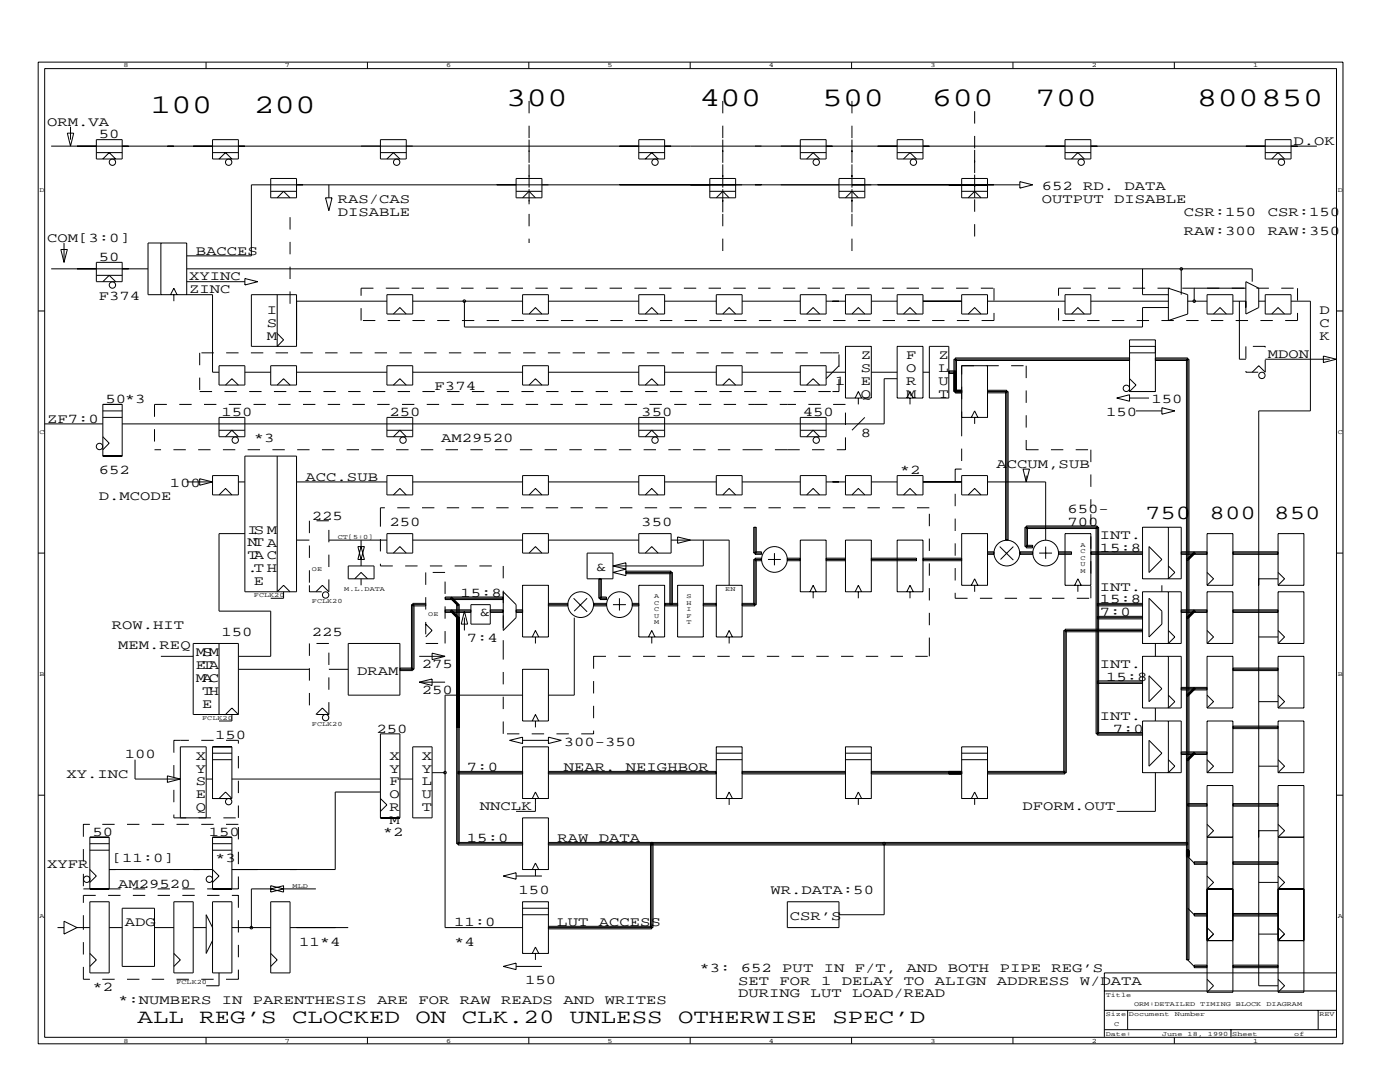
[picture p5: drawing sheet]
<svg xmlns="http://www.w3.org/2000/svg" width="279mm" height="216mm" viewBox="0 0 279 216" stroke-linecap="round" stroke-linejoin="round" font-family="sans-serif">
<g fill="none" stroke="#000" stroke-width=".2">
<path d="M7.6 12.4h260.4v195.9h-260.4zM8.9 13.7h257.8v193.3h-257.8zM41.1 12.4v1.3M73.3 12.4v1.3M105.5 12.4v1.3M137.7 12.4v1.3M170 12.4v1.3M202.2 12.4v1.3M234.4 12.4v1.3M10.2 29.2h252.6M13.4 26.6h1.3l-.6 2.6zM14.1 25.3v2.6"/>
<path d="M19.2 27.9h5.2v3.8h-5.2zM19.2 30.5h5.2M20.5 31.7l1.3-1.2 1.3 1.2M42.4 27.9h5.2v3.8h-5.2zM42.4 30.5h5.2M43.7 31.7l1.3-1.2 1.3 1.2M54 35.6h5.2v3.9h-5.2zM54 38.2h5.2M55.3 39.5l1.3-1.3 1.3 1.3M65 39.5h1.3l-.7 2.5zM65.6 36.9v2.6M75.9 27.9h5.2v3.8h-5.2z"/>
<path d="M75.9 30.5h5.2M77.2 31.7l1.3-1.2 1.3 1.2M103 35.6h5.2v3.9h-5.2zM103 38.2h5.2M104.3 39.5l1.3-1.3 1.3 1.3M127.5 27.9h5.1v3.8h-5.1zM127.5 30.5h5.1M128.8 31.7l1.3-1.2 1.2 1.2M141.7 35.6h5.1v3.9h-5.1zM141.7 38.2h5.1M143 39.5l1.2-1.3 1.3 1.3M159.7 27.9h5.2v3.8h-5.2z"/>
<path d="M159.7 30.5h5.2M161 31.7l1.3-1.2 1.3 1.2M167.4 35.6h5.2v3.9h-5.2zM167.4 38.2h5.2M168.7 39.5l1.3-1.3 1.3 1.3M179 27.9h5.2v3.8h-5.2zM179 30.5h5.2M180.3 31.7l1.3-1.2 1.3 1.2M191.9 35.6h5.2v3.9h-5.2zM191.9 38.2h5.2M193.2 39.5l1.3-1.3 1.3 1.3M203.5 36.2l2.6 .7-2.6 .6z"/>
<path d="M203.5 36.9h-153.3v14.2h-12.9M212.5 27.9h5.2v3.8h-5.2zM212.5 30.5h5.2M213.8 31.7l1.3-1.2 1.3 1.2M252.5 27.9h5.2v3.8h-5.2zM252.5 30.5h5.2M253.8 31.7l1.3-1.2 1.3 1.2M10.2 53.6h19.3M12.1 49.8h1.3l-.6 2.5zM12.8 48.5v3.8M19.2 52.3h5.2v3.9h-5.2zM19.2 54.9h5.2"/>
<path d="M20.5 56.2l1.3-1.3 1.3 1.3M32.1 48.5v10.3M34 58.8l.7-1.3 .6 1.3M34.7 58.8v1.3M37.3 58.8v-10.3h-7.8v10.3h12.9v15.5h1.3M37.3 56.2h11.6M37.3 53.6h212.6v2.6M48.9 55.6l2.5 .6-2.5 .7zM50.2 58.8h9v10.3h-9zM55.3 58.8v10.3l1.3-1.3-1.3-1.3M77.2 58.8h5.2v3.9h-5.2zM104.3 58.8h5.1v3.9h-5.1z"/>
<path d="M127.5 58.8h5.1v3.9h-5.1zM143 58.8h5.1v3.9h-5.1zM159.7 58.8h5.2v3.9h-5.2zM168.7 58.8h5.2v3.9h-5.2zM179 58.8h5.2v3.9h-5.2zM191.9 58.8h5.2v3.9h-5.2zM212.5 58.8h5.2v3.9h-5.2zM228 53.6v5.2h5.2M233.2 57.5l3.8 1.3v3.9l-3.8 1.3zM235.7 53.6v5.2M240.9 58.8h5.1v3.9h-5.1zM248.6 57.5h-10.3v2.6"/>
<path d="M248.6 56.2l2.6 1.3v3.9l-2.6 1.3zM252.5 58.8h5.2v3.9h-5.2zM7.6 62.1h1.3M43.7 73h5.2v3.8h-5.2zM45 76.8l1.3-1.2 1.3 1.2M48.9 74.3h5.1M54 73h5.2v3.8h-5.2zM55.3 76.8l1.3-1.2 1.3 1.2M59.2 74.3h18M59.2 60.1h18M77.2 73h5.2v3.8h-5.2zM78.5 62.7l1.3-1.3 1.3 1.3"/>
<path d="M78.5 76.8l1.3-1.2 1.3 1.2M82.4 74.3h21.9M82.4 60.1h21.9M92.7 60.1v5.2h135.3v-3.9h5.2M104.3 73h5.1v3.8h-5.1zM105.6 62.7l1.3-1.3 1.3 1.3M105.6 76.8l1.3-1.2 1.3 1.2M109.4 74.3h18.1M109.4 60.1h18.1M127.5 73h5.1v3.8h-5.1zM128.8 62.7l1.3-1.3 1.2 1.3M128.8 76.8l1.3-1.2 1.2 1.2"/>
<path d="M132.6 74.3h10.4M132.6 60.1h10.4M143 73h5.1v3.8h-5.1zM144.2 62.7l1.3-1.3 1.3 1.3M144.2 76.8l1.3-1.2 1.3 1.2M148.1 74.3h11.6M148.1 60.1h11.6M159.7 73h5.2v3.8h-5.2zM161 62.7l1.3-1.3 1.3 1.3M161 76.8l1.3-1.2 1.3 1.2M164.9 74.3h3.8M164.9 60.1h3.8"/>
<path d="M167.4 73l-2.5 2.6M168.7 69.1h5.2v10.3h-5.2zM170 62.7l1.3-1.3 1.3 1.3M170.7 79.4l.6-1.3 .7 1.3M171.3 79.4v1.3M173.9 74.3h5.1M173.9 60.1h5.1M179 69.1h5.2v10.3h-5.2zM179 75.6h-2.5v9h-152.1M180.3 62.7l1.3-1.3 1.3 1.3M181 79.4l.6-1.3 .7 1.3M181.6 79.4v1.3"/>
<path d="M184.2 74.3h1.3M184.2 60.1h7.7M185.5 69.1h3.9v10.3h-3.9zM189.4 74.3h1.5M189.4 74h1.2M189.4 74.5h1.2M190.6 71.9h34.8M190.6 77.9h1.3M190.9 71.7v6.4M191.9 73h5.2v10.3h-5.2zM193.2 62.7l1.3-1.3 1.3 1.3M197.1 78.1h4.1v29.7h-.5v-29.7"/>
<path d="M197.1 77.9h3.8v29.9M197.1 78.4h3.8M197.1 60.1h15.4M213.8 62.7l1.3-1.3 1.3 1.3M217.7 60.1h15.5M222.9 79.4l2.5-.6v1.3zM225.4 79.4h3.9M225.4 69.1h5.2M225.4 71.7h-35v6.4h1.5M225.4 67.8h5.2v10.3h-5.2zM225.4 71.4h-34.8v7h1.3M225.4 75.6l1.3 1.2-1.3 1.3"/>
<path d="M225.4 70.4h5.2M230.6 71.4h6.4v120.1l1.3 1.3h2.6M230.6 71.7h6.7v119.8h-.5v-119.8M230.6 71.9h6.4M237 60.1h3.9M242.2 62.7l1.3-1.3 1.3 1.3M246 60.1h2.6M247.3 60.1v11.6h1.3M249.9 74.3l1.3-1.3 1.3 1.3M251.2 60.1h1.3M252.5 71.7h12.9M253.8 62.7l1.3-1.3 1.3 1.3"/>
<path d="M257.7 60.1h3.8v21.9h-10.3v114.7h3.9M264.1 71l2.6 .7-2.6 .6zM266.7 62.1h1.3M8.9 84.6h11.6M20.5 83.3h3.9M20.5 87.1l1.3 1.3-1.3 1.3M20.5 82h3.9M20.5 80.7h3.9v10.3h-3.9zM37.3 96.2h5.1M39.9 95.5l2.5 .7-2.5 .6zM42.4 94.9h5.2v3.9h-5.2zM43.7 83.3h5.2v3.8h-5.2z"/>
<path d="M43.7 98.8l1.3-1.3 1.3 1.3M43.7 85.9h5.2M45 87.1l1.3-1.2 1.3 1.2M47.6 96.2h1.3M48.9 91h10.3v27.1h-10.3zM55.3 91v27.1l1.3-1.3 1.3 1.3M59.2 96.2h18M77.2 83.3h5.2v3.8h-5.2zM77.2 94.9h5.2v3.9h-5.2zM77.2 85.9h5.2M78.5 98.8l1.3-1.3 1.3 1.3M78.5 87.1l1.3-1.2 1.3 1.2"/>
<path d="M82.4 96.2h21.9M104.3 94.9h5.1v3.9h-5.1zM105.6 98.8l1.3-1.3 1.3 1.3M109.4 96.2h18.1M127.5 83.3h5.1v3.8h-5.1zM127.5 94.9h5.1v3.9h-5.1zM127.5 85.9h5.1M128.8 98.8l1.3-1.3 1.2 1.3M128.8 87.1l1.3-1.2 1.2 1.2M132.6 96.2h10.4M143 94.9h5.1v3.9h-5.1zM144.2 98.8l1.3-1.3 1.3 1.3"/>
<path d="M148.1 96.2h11.6M159.7 83.3h5.2v3.8h-5.2zM159.7 94.9h5.2v3.9h-5.2zM159.7 85.9h5.2M161 98.8l1.3-1.3 1.3 1.3M161 87.1l1.3-1.2 1.3 1.2M164.9 96.2h3.8M168.7 94.9h5.2v3.9h-5.2zM170 98.8l1.3-1.3 1.3 1.3M172.6 83.3l-2.6 2.6M173.9 96.2h5.1M179 94.9h5.2v3.9h-5.2z"/>
<path d="M180.3 98.8l1.3-1.3 1.3 1.3M184.2 96.2h7.7M191.9 94.9h5.2v3.9h-5.2zM193.2 98.8l1.3-1.3 1.3 1.3M193.9 83.3l.6-1.3 .6 1.3M194.5 83.3v1.3M197.1 96.2h11.6v11.6M204.2 93.6h1.3l-.7 2.6zM204.8 94.9v1.3M226.7 82h5.2M231.9 81.4l2.6 .6-2.6 .7zM7.6 110.4h1.3"/>
<path d="M48.9 106.5h-5.2v15.4h10.3v9.1h-6.4M56.6 118.1v1.3h-2.6M59.2 107.8h2.5M63 118.1l1.3-1.3 1.3 1.3M65.6 107.8h11.6M69.5 112.9h5.2v2.6h-5.2zM70.8 115.5l1.3-1.3 1.3 1.3M71.4 109.1h1.3l-.6 2.5zM72.1 109.1l.6 2.5h-1.3zM72.1 107.8v1.3M72.1 111.6v1.3M72.1 115.5v1.3"/>
<path d="M77.2 106.5h5.2v3.9h-5.2zM78.5 110.4l1.3-1.3 1.3 1.3M82.4 107.8h21.9M88.8 119.4h11.6M90.1 119.4l1.3 1.2v48h12.9M100.4 118.1l2.6 2.5v2.6l-2.6 2.6zM100.4 119.1h-11.6v.5h11.6M104.3 106.5h5.1v3.9h-5.1zM104.3 116.8h5.1v10.3h-5.1zM105.6 110.4l1.3-1.3 1.3 1.3M109.4 107.8h18.1M114.5 119.4l2.7 2.7"/>
<path d="M117.2 110.4h5.1v5.1h-5.1zM117.2 119.4l-2.6 2.5M119.5 115.5v3.9h1.5M119.8 115.5v4.1h1.2v-.5h-1.2M120 115.5v3.9M122.3 112.9l2.6-.6v2.6l-2.6-.7 2.6-.6zM123.6 119.4v2.4M124.9 114.2h9.3v6.4M124.9 114h9v6.6M124.9 114.5h9M127.5 106.5h6.4v3.9h-6.4zM127.5 116.8h5.1v10.3h-5.1z"/>
<path d="M128.8 110.4l1.3-1.3 1.2 1.3M133.7 114.2v6.4M133.9 107.8h11.6v9M135.2 107.1l2.6 .7-2.6 .6zM135.2 116.8h5.2v10.3h-5.2zM140.4 107.8v5.1h-18.1M143 116.8h5.1v10.3h-5.1zM150.7 105.2v5.4h1.3v-.5h-1.3M150.7 111.9h1.3v-.5h-1.3v9.5h-2.6M150.9 110.4v-5.2h-.5v5.2h1.6M150.9 111.6v9h-2.8M152 111.6h-1.6v9"/>
<path d="M153.3 111.6h2.5M154.6 110.4v2.4M157.1 111.6h2.6M159.7 107.8h5.2v10.3h-5.2zM159.7 111.4h-2.6v.5h2.6M161.6 118.1l.7-1.3 .6 1.3M162.3 118.1v1.3M164.9 111.6h3.8M164.9 111.4h3.8M164.9 111.9h3.8M168.7 107.8h5.2v10.3h-5.2zM170.7 118.1l.6-1.3 .7 1.3"/>
<path d="M171.3 118.1v1.3M173.9 111.6h9M173.9 111.4h9v.5h-9M179 107.8h5.2v10.3h-5.2zM181 118.1l.6-1.3 .7 1.3M181.6 118.1v1.3M184.2 111.6h7.7M184.2 111.4h7.7M184.2 111.9h7.7M191.9 106.5h5.2v10.3h-5.2zM193.9 116.8l.6-1.3 .6 1.3M194.5 116.8v1.3"/>
<path d="M197.1 110.4h1.3M197.1 110.1h1.3v.5h-1.3M199.5 109.1l2.7 2.7M202.2 109.1l-2.5 2.5M203.5 110.4h2.6M203.5 110.1h2.6v.5h-2.6zM204.8 108.8h1.3v.5h-1.3v-4.3h14.2v41.7h9M204.8 105.5h14.2M205.1 105.2v3.9M206.1 109.1h-1.6v-3.9h14.8v41.2M207.4 110.4h2.6M208.7 109.1v2.4"/>
<path d="M211.3 110.4h2.5M211.3 110.1h2.5v.5h-2.5zM212.5 106.5h5.2v10.3h-5.2zM214.5 116.8l.6-1.3 .7 1.3M215.1 116.8v1.3M217.7 110.4h10.3M217.7 110.1h10.3M217.7 110.6h10.3M218.7 105.2v41.2h9.3M228 118.1h7.7v10.3h-7.7zM228 105.2h7.7v10.3h-7.7zM229.3 119.4l2.6 2.5v2.6l-2.6 2.6z"/>
<path d="M229.3 109.1l2.6 2.5-2.6 2.6zM231.9 116.8v1.3M233.2 105.2v10.3l1.3-1.3-1.3-1.3M233.2 118.1v10.3l1.3-1.3-1.3-1.3M235.7 110.4h5.2M235.7 110.1h5.2M235.7 110.6h5.2M238.6 110.4l-1.6 1.5-.2-.3 1.5-1.5v.3l-1.3 1.2M240.9 106.5h5.1v10.3h-5.1zM240.9 118.1h5.1v10.3h-5.1zM240.9 114.2l1.3 1.3-1.3 1.3M246 110.4h9.1"/>
<path d="M246 110.1h9.1M246 110.6h9.1M251.2 115.5h3.9M255.1 106.5h5.1v10.3h-5.1zM255.1 118.1h5.1v10.3h-5.1zM255.1 114.2l1.3 1.3-1.3 1.3M266.7 110.4h1.3M32.1 131h6.5M38.6 128.4h9v14.2h-9zM43.7 128.4v14.2M47.6 133.6h14.1M65.6 133.6h3.9"/>
<path d="M69.5 128.4h10.3v10.3h-10.3zM79.8 133.3h2.6M82.4 120.9h2.6v-.5h-2.6v13.4h-2.6M82.6 120.6v13h-2.8M83.7 131h5.1M83.7 136.1l2.5-.6v1.3zM83.7 136.1h5.1M85 120.6h-2.9v13M86.2 130.3l2.6 .7-2.6 .6zM88.8 121.9h5.2M90.1 121.9l1.3 1.3M91.1 123.2h.5l-1.5-1.5-.2 .2 1.5 1.6"/>
<path d="M91.6 120.6h-.5v47.8h13.2M91.6 120.6l-1.5-1.5-.2 .3 1.5 1.5M91.6 120.6v47.8M92.7 121.9l.6 2.6h-1.3zM92.7 123.2v2.6M94 120.6h3.8v3.9h-3.8zM94 121.7h-5.2v.5h5.2M97.8 121.9h2.6M97.8 121.7h2.6M97.8 122.2h2.6M103 121.9h1.3M103 121.7h1.3"/>
<path d="M103 122.2h1.3M104.3 133.6h5.1v10.3h-5.1zM104.3 138.7h-15.5v46.4h15.5M106.2 127.1l.7-1.3 .6 1.3M106.9 127.1v1.3M109.4 120.6h3.9M109.4 120.4h3.9v.5h-3.9M114.6 123.2v15.5h-5.2M118.5 120.6h2.5M118.5 120.4h2.5v.5h-2.5zM122.3 120.6h2.6M126.2 120.6h1.3"/>
<path d="M127.5 120.4h-1.3v.5h1.3M129.4 127.1l.7-1.3 .6 1.3M130.1 127.1v1.3M132.6 120.6h2.6M132.6 120.4h2.6M132.6 120.9h2.6M140.4 120.6h2.6M140.4 120.4h2.6M140.4 120.9h2.6M144.9 127.1l.6-1.3 .7 1.3M145.5 127.1v1.3M148.1 120.4h2.6"/>
<path d="M212.5 126.1h15.5M212.8 125.8v28.4h-15.7M219 120.6h9M219 123.2h9M219 120.4h9M219 120.9h9M219 123h9M219 123.5h9M219 136.1h9M219 135.9h9M219 136.4h9M228 125.6h-15.5v28.8h-15.4"/>
<path d="M228 131h7.7v10.3h-7.7zM228 125.8h-15.7v28.4M229.3 134.8l2.6 2.6-2.6 2.6zM230.6 128.4v2.6M233.2 131v10.3l1.3-1.3-1.3-1.3M235.7 121.9h5.2M235.7 137.4h5.2M235.7 121.7h5.2M235.7 122.2h5.2M235.7 137.2h5.2M235.7 137.7h5.2M238.6 121.9l-1.6 1.6-.2-.3 1.5-1.5v.2l-1.3 1.3"/>
<path d="M238.6 137.4l-1.6 1.6-.2-.3 1.5-1.5v.2l-1.3 1.3M240.9 131h5.1v10.3h-5.1zM240.9 125.8l1.3 1.3-1.3 1.3M240.9 138.7l1.3 1.3-1.3 1.3M246 133.6h9.1M246 121.9h9.1M246 121.7h9.1M246 122.2h9.1M246 133.3h9.1M246 133.8h9.1M251.2 127.1h3.9M255.1 131h5.1v10.3h-5.1z"/>
<path d="M255.1 125.8l1.3 1.3-1.3 1.3M255.1 138.7l1.3 1.3-1.3 1.3M7.6 158.7h1.3M26.9 151.6v3.8h9.1M33.4 154.8l2.6 .6-2.6 .7zM36 149h5.1v14.2h-5.1zM41.1 155.4h1.3M42.4 149h3.9v10.3h-3.9zM42.4 150.3h3.9M42.4 151.6h3.9M43.7 159.3l1.3-1.3 1.3 1.3M45 142.6l1.3-1.3 1.3 1.3"/>
<path d="M46.3 142.6v1.3h-2.6M46.3 155.4h29.6M63 142.6l1.3-1.3 1.3 1.3M75.9 158h-9v15.5h-20.6M75.9 146.4h3.9v16.8h-3.9zM75.9 159.3l1.3 1.3-1.3 1.3M79.8 155.4h2.6M82.4 149h3.8v14.2h-3.8zM86.2 154.2h2.6M91.1 143.9h.5M91.1 145.1h.5M91.4 154.2h12.9"/>
<path d="M91.4 153.9h12.9M91.4 154.4h12.9M101.7 147.7l2.6-.6v1.3zM104.3 149h5.1v10.3h-5.1zM104.3 147.7h5.1M106.2 143.9l.7-1.3 .6 1.3M106.2 159.3l.7-1.3 .6 1.3M106.9 143.9v1.2M106.9 159.3v2.6h-3.9M109.4 154.2h33.6M109.4 147.1l2.6 .6-2.6 .7zM109.4 153.9h33.6"/>
<path d="M109.4 154.4h33.6M143 149h5.1v10.3h-5.1zM143 150.3h5.1M143 151.6h5.1M144.9 159.3l.6-1.3 .7 1.3M145.5 159.3v1.3M148.1 154.2h20.6M148.1 153.9h20.6M148.1 154.4h20.6M168.7 149h5.2v10.3h-5.2zM168.7 150.3h5.2M168.7 151.6h5.2"/>
<path d="M170.7 159.3l.6-1.3 .7 1.3M171.3 159.3v1.3M173.9 154.2h18M173.9 153.9h18M173.9 154.4h18M189.4 153.9v.5M191.9 149h5.2v10.3h-5.2zM191.9 150.3h5.2M191.9 151.6h5.2M193.9 159.3l.6-1.3 .6 1.3M194.5 159.3v1.3M197.1 153.9h15.4"/>
<path d="M219 146.2h9M228 143.9h7.7v10.3h-7.7zM229.3 147.7l2.6 2.6-2.6 2.6zM230.6 141.3v2.6M230.6 154.2v7.7h-7.7M233.2 143.9v10.3l1.3-1.3-1.3-1.3M235.7 150.3h5.2M235.7 150h5.2M235.7 150.5h5.2M238.6 150.3l-1.6 1.5-.2-.2 1.5-1.6v.3l-1.3 1.3M240.9 143.9h5.1v10.3h-5.1zM240.9 156.7h5.1v41.3h-5.1z"/>
<path d="M240.9 151.6l1.3 1.3-1.3 1.3M246 145.1h9.1M246 144.9h9.1M246 145.4h9.1M251.2 140h3.9M251.2 152.9h3.9M255.1 143.9h5.1v10.3h-5.1zM255.1 156.7h5.1v41.3h-5.1zM255.1 151.6l1.3 1.3-1.3 1.3M266.7 158.7h1.3M17.9 179.9h3.9v14.2h-3.9zM17.9 167.1h3.9v10.3h-3.9z"/>
<path d="M17.9 168.4h3.9M17.9 169.6h3.9M17.9 173.5l1.3 1.3-1.3 1.3M21.8 173.5h20.6l1.3 1.3-1.3 1.3M34.7 179.9h3.9v14.2h-3.9zM42.4 179.9h3.9v14.2h-3.9zM42.4 167.1h3.9v10.3h-3.9zM42.4 168.4h3.9M42.4 169.6h3.9M54 179.9h3.9v14.2h-3.9zM54 176.7l2.6 .7-2.6 .6zM54 177.4l2.6-.7v1.3z"/>
<path d="M54 177.4h-3.8v7.7M56.6 177.4h6.4M91.4 168.1h12.9M100.4 174.8l2.6-.7v1.3zM103 174.8h5.2M104.3 163.2h5.1v10.3h-5.1zM104.3 179.9h5.1v10.3h-5.1zM106.2 173.5l.7-1.3 .6 1.3M106.9 173.5v1.3M109.4 168.4h127.6M109.4 168.1h127.6M109.4 168.6h127.6"/>
<path d="M129.8 168.4v16.7M130.1 168.4v16.9h-20.7M130.3 168.4v16.7h-20.9M157.1 179.9h10.3v5.2h-10.3zM176.5 168.4v14.1h-9.1M236.8 169.6h.5M236.8 170.9h.5M237 170.9l1.3 1.3h2.6M237 160.6h3.9M237 160.4h3.9M237 160.9h3.9M240.9 164.5l1.3 1.3-1.3 1.3h5.1"/>
<path d="M240.9 174.8l1.3 1.3-1.3 1.3h5.1M240.9 172h-2.6v.5h2.6M246 172.2h9.1M246 172h9.1M246 172.5h9.1M246 160.6h9.1M246 160.4h9.1M246 160.9h9.1M251.2 165.8h3.9M251.2 176.1h3.9M255.1 164.5l1.3 1.3-1.3 1.3h5.1M255.1 174.8l1.3 1.3-1.3 1.3h5.1"/>
<path d="M11.5 185.1h1.3M12.8 183.8l2.6 1.3-2.6 1.3zM15.4 185.1h2.5M17.9 190.2l1.3 1.3-1.3 1.3M21.8 185.1h2.6M24.4 181.2h6.4v11.6h-6.4zM30.8 185.1h3.9M34.7 190.2l1.3 1.3-1.3 1.3M38.6 185.1h2.5M42.4 185.1l-1.3-2.6v7.7l1.3-2.5M43.7 194.1v2.6h-2.6M46.3 185.1h7.7"/>
<path d="M54 190.2l1.3 1.3-1.3 1.3M57.9 185.1h11.6M100.4 192.8l2.6-.6v1.3zM103 192.8h5.2M104.3 182.5h5.1M104.3 181.2h5.1M106.2 190.2l.7-1.2 .6 1.2M106.9 190.2v1.3M109.4 184.8h20.7M220.4 197.7h46.3M237 181.2l1.3 1.3h2.6M240.9 185.1l1.3 1.3-1.3 1.3h5.1"/>
<path d="M240.9 195.4l1.3 1.3-1.3 1.3M240.9 182.3h-2.6v.5h2.6M240.9 192.6h-2.6v.5h2.6M246 182.5h9.1M246 182.3h9.1M246 182.8h9.1M246 192.8h9.1M246 192.6h9.1M246 193.1h9.1M251.2 186.4h3.9M255.1 185.1l1.3 1.3-1.3 1.3h5.1M255.1 195.4l1.3 1.3-1.3 1.3"/>
<path d="M266.7 194.1h-46.3v12.8M41.1 207v1.3M73.3 207v1.3M105.5 207v1.3M137.7 207v1.3M170 207v1.3M202.2 207v1.3M220.4 205.5h46.3M220.4 201.6h46.3M225 201.6v3.9M234.4 207v1.3M245.7 205.5v1.4"/>
<path d="M263.1 201.6v3.9"/>
<circle cx="22.4" cy="32.4" r=".64"/>
<circle cx="45.6" cy="32.4" r=".64"/>
<circle cx="79.2" cy="32.4" r=".64"/>
<circle cx="130.7" cy="32.4" r=".64"/>
<circle cx="162.9" cy="32.4" r=".64"/>
<circle cx="182.3" cy="32.4" r=".64"/>
<circle cx="215.8" cy="32.4" r=".64"/>
<circle cx="255.7" cy="32.4" r=".64"/>
<circle cx="22.4" cy="56.9" r=".64"/>
<circle cx="235.8" cy="53.7" r=".25"/>
<circle cx="92.7" cy="60.1" r=".25"/>
<circle cx="190.6" cy="74.3" r=".25"/>
<circle cx="224.8" cy="77.5" r=".64"/>
<circle cx="238.3" cy="60.1" r=".25"/>
<circle cx="251.8" cy="74.9" r=".64"/>
<circle cx="19.9" cy="89.1" r=".64"/>
<circle cx="46.9" cy="87.8" r=".64"/>
<circle cx="80.4" cy="87.8" r=".64"/>
<circle cx="130.7" cy="87.8" r=".64"/>
<circle cx="162.9" cy="87.8" r=".64"/>
<circle cx="65" cy="118.7" r=".64"/>
<circle cx="154.6" cy="111.6" r="2.57"/>
<circle cx="200.9" cy="110.4" r="2.57"/>
<circle cx="208.7" cy="110.4" r="2.57"/>
<circle cx="115.9" cy="120.6" r="2.57"/>
<circle cx="123.6" cy="120.6" r="2.57"/>
<circle cx="45.6" cy="160" r=".64"/>
<circle cx="65" cy="143.2" r=".64"/>
<circle cx="88.8" cy="154.2" r=".25"/>
<circle cx="17.3" cy="175.5" r=".64"/>
<circle cx="41.8" cy="175.5" r=".64"/>
<circle cx="130.1" cy="168.3" r=".25"/>
<circle cx="176.4" cy="168.3" r=".25"/>
<circle cx="50.2" cy="185.1" r=".25"/>
</g>
<g fill="none" stroke="#000" stroke-width=".2" stroke-dasharray="2.5" stroke-linecap="butt">
<path d="M105.6 27.9v20.6M105.6 20.1v20.7M144.2 27.9v23.2M144.2 20.1v23.2M170 27.9v23.2M170 20.1v23.2M194.5 39.5v-19.4M57.9 43.3v18.1M72.1 57.5h5.1M77.2 57.5h121.2M194.5 47.2v-19.3M198.4 57.5v6.5"/>
<path d="M211.3 57.5h47.7M259 57.5v6.5M39.9 70.4v7.7M39.9 78.1h126.2M72.1 64v-6.5M166.1 70.4h-126.2M166.1 78.1h1.3M167.4 78.1v-7.7M167.4 70.4h-1.3M191.9 73h12.9M198.4 64h-126.3M204.8 73v16.7"/>
<path d="M211.3 64v-6.5M229.3 64h-18M248.6 69.1v5.2M248.6 74.3h3.9M252.5 74.3v-5.2M252.5 69.1h-3.9M259 64h-29.7M30.8 80.7h119.9M30.8 80.7v9M150.7 89.7h-119.9M150.7 80.7h6.4M157.1 89.7h11.6"/>
<path d="M157.1 89.7h-6.4M168.7 89.7v-9M168.7 80.7h-11.6M190.6 93.6v25.8M191.9 84.6v9M191.9 93.6h-1.3M191.9 84.6v-11.6M204.8 89.7h12.9M217.7 89.7v11.6M61.7 103.9v12.9M61.7 116.8v1.3M61.7 118.1h3.9"/>
<path d="M65.6 103.9h-3.9M65.6 118.1v-14.2M75.9 102.6v10.3M75.9 101.3v1.3M75.9 112.9h24.5M85 114.2v14.2M88.8 114.2h-3.8M100.4 112.9v16.8M185.5 101.3h-109.6M190.6 119.4h19.4M210 119.4h7.7M217.7 119.4v-16.8"/>
<path d="M61.7 128.4v14.2M65.6 128.4h-3.9M85 128.4h3.8M85 124.5l1.2 1.3M86.2 125.8l-1.2 1.3M88.8 128.4v-14.2M118.5 131h67M118.5 131v15.4M185.5 129.7v-28.4M185.5 131v-1.3M34.7 147.7v15.5M36 147.7h-1.3"/>
<path d="M47.6 147.7h-11.6M65.6 142.6v-14.2M65.6 142.6h-3.9M100.4 146.4v-16.7M118.5 146.4h-18.1M16.6 164.5v12.9M16.6 177.4h31M16.6 178.7h31M34.7 163.2h12.9M47.6 177.4v-12.9M47.6 164.5h-31M47.6 178.7v16.7"/>
<path d="M47.6 163.2v-15.5M16.6 185.1v-6.4M16.6 195.4v-10.3M47.6 195.4h-31"/>
</g>
<g font-size="5.4">
<text x="30" y="22.5">100</text>
<text x="50.7" y="22.5">200</text>
<text x="100.9" y="21.2">300</text>
<text x="139.6" y="21.2">400</text>
<text x="164.1" y="21.2">500</text>
<text x="186" y="21.2">600</text>
<text x="206.6" y="21.2">700</text>
<text x="238.8" y="21.2">800850</text>
</g>
<g font-size="4">
<text x="228.5" y="103.7">750</text>
<text x="241.4" y="103.7">800</text>
<text x="254.3" y="103.7">850</text>
<text x="27.5" y="204.2">ALL</text>
<text x="39.8" y="204.2">REG’S</text>
<text x="58.3" y="204.2">CLOCKED</text>
<text x="82.9" y="204.2">ON</text>
<text x="92.2" y="204.2">CLK.20</text>
<text x="113.7" y="204.2">UNLESS</text>
<text x="135.3" y="204.2">OTHERWISE</text>
<text x="166.1" y="204.2">SPEC’D</text>
</g>
<g font-size="2.7">
<text x="9.4" y="25">ORM.VA</text>
<text x="19.7" y="27.6">50</text>
<text x="258.2" y="28.9">D.OK</text>
<text x="67.4" y="40.5">RAS/CAS</text>
<text x="207.9" y="37.9">652</text>
<text x="207.9" y="40.5">OUTPUT</text>
<text x="216.2" y="37.9">RD.</text>
<text x="222.4" y="40.5">DISABLE</text>
<text x="224.4" y="37.9">DATA</text>
<text x="67.4" y="43.1">DISABLE</text>
<text x="236.2" y="46.9">RAW:300</text>
<text x="236.2" y="43.1">CSR:150</text>
<text x="253" y="46.9">RAW:350</text>
<text x="253" y="43.1">CSR:150</text>
<text x="9.4" y="48.2">COM[3:0]</text>
<text x="19.7" y="52.1">50</text>
<text x="39.1" y="50.8">BACCES</text>
<text x="19.7" y="59.8">F374</text>
<text x="37.8" y="56">XYINC</text>
<text x="37.8" y="58.5">ZINC</text>
<text x="53.2" y="62.7">I</text>
<text x="53.2" y="65.2">S</text>
<text x="263.3" y="62.7">D</text>
<text x="263.3" y="65.2">C</text>
<text x="53.2" y="67.8">M</text>
<text x="171.8" y="71.7">Z</text>
<text x="180.8" y="71.7">F</text>
<text x="187.3" y="71.7">Z</text>
<text x="253" y="71.4">MDON</text>
<text x="263.3" y="67.8">K</text>
<text x="86.7" y="77.9">F374</text>
<text x="166.6" y="76.8">1</text>
<text x="171.8" y="74.2">S</text>
<text x="171.8" y="76.8">E</text>
<text x="180.8" y="74.2">O</text>
<text x="180.8" y="76.8">R</text>
<text x="187.3" y="74.2">L</text>
<text x="187.3" y="76.8">U</text>
<text x="21" y="80.4">50*3</text>
<text x="44.2" y="83">150</text>
<text x="77.7" y="83">250</text>
<text x="128" y="83">350</text>
<text x="160.2" y="83">450</text>
<text x="171.8" y="79.4">Q</text>
<text x="180.8" y="79.4">M</text>
<text x="187.3" y="79.4">T</text>
<text x="220.8" y="83">150</text>
<text x="229.8" y="80.4">150</text>
<text x="9.4" y="84.3">ZF7:0</text>
<text x="50.7" y="88.2">*3</text>
<text x="88" y="88.2">AM29520</text>
<text x="171.8" y="87.1">8</text>
<text x="19.7" y="94.6">652</text>
<text x="61" y="95.9">ACC.SUB</text>
<text x="179.6" y="94.6">*2</text>
<text x="198.9" y="93.3">ACCUM,SUB</text>
<text x="19.7" y="99.8">D.MCODE</text>
<text x="33.9" y="97.2">100</text>
<text x="49.4" y="106.5">IS M</text>
<text x="62.3" y="103.7">225</text>
<text x="77.7" y="105">250</text>
<text x="128" y="105">350</text>
<text x="213.1" y="105">700</text>
<text x="213.1" y="102.4">650-</text>
<text x="219.5" y="107.5">INT.</text>
<text x="49.4" y="109">NT A</text>
<text x="49.4" y="111.6">TA C</text>
<text x="119" y="114">&amp;</text>
<text x="219.5" y="110.1">15:8</text>
<text x="49.4" y="114.2">.T H</text>
<text x="50.7" y="116.7">E</text>
<text x="91.9" y="119.1">15:8</text>
<text x="219.5" y="117.8">INT.</text>
<text x="22.3" y="125.6">ROW.HIT</text>
<text x="95.8" y="123">&amp;</text>
<text x="219.5" y="120.4">15:8</text>
<text x="219.5" y="123">7:0</text>
<text x="23.6" y="129.4">MEM.REQ</text>
<text x="39.1" y="131">MSM</text>
<text x="44.2" y="126.9">150</text>
<text x="62.3" y="126.9">225</text>
<text x="93.2" y="128.1">7:4</text>
<text x="39.1" y="133.5">ETA</text>
<text x="39.1" y="136.1">MAC</text>
<text x="71.3" y="134.6">DRAM</text>
<text x="84.2" y="133.3">275</text>
<text x="219.5" y="133.3">INT.</text>
<text x="220.8" y="135.9">15:8</text>
<text x="40.4" y="138.7">TH</text>
<text x="40.4" y="141.2">E</text>
<text x="84.2" y="138.5">250</text>
<text x="219.5" y="143.6">INT.</text>
<text x="42.9" y="147.5">150</text>
<text x="75.2" y="146.2">250</text>
<text x="112.5" y="148.8">300-350</text>
<text x="222.1" y="146.2">7:0</text>
<text x="13.3" y="155.2">XY.INC</text>
<text x="24.9" y="151.3">100</text>
<text x="39.1" y="151.6">X</text>
<text x="39.1" y="154.2">Y</text>
<text x="77.7" y="151.6">X</text>
<text x="77.7" y="154.2">Y</text>
<text x="84.2" y="151.6">X</text>
<text x="84.2" y="154.2">Y</text>
<text x="93.2" y="153.9">7:0</text>
<text x="112.5" y="153.9">NEAR.</text>
<text x="124.9" y="153.9">NEIGHBOR</text>
<text x="39.1" y="156.7">S</text>
<text x="39.1" y="159.3">E</text>
<text x="39.1" y="161.9">Q</text>
<text x="77.7" y="156.7">F</text>
<text x="77.7" y="159.3">O</text>
<text x="77.7" y="161.9">R</text>
<text x="84.2" y="156.7">L</text>
<text x="84.2" y="159.3">U</text>
<text x="84.2" y="161.9">T</text>
<text x="95.8" y="161.6">NNCLK</text>
<text x="204" y="161.6">DFORM.OUT</text>
<text x="18.4" y="166.8">50</text>
<text x="41.7" y="166.8">150</text>
<text x="76.4" y="166.8">*2</text>
<text x="77.7" y="164.4">M</text>
<text x="9.4" y="173.3">XYFR</text>
<text x="22.3" y="172">[11:0]</text>
<text x="42.9" y="172">*3</text>
<text x="93.2" y="168.1">15:0</text>
<text x="111.2" y="168.1">RAW</text>
<text x="119.5" y="168.1">DATA</text>
<text x="23.6" y="177.1">AM29520</text>
<text x="103.5" y="178.4">150</text>
<text x="153.8" y="178.4">WR.DATA:50</text>
<text x="24.9" y="184.8">ADG</text>
<text x="90.6" y="184.8">11:0</text>
<text x="111.2" y="184.8">LUT</text>
<text x="119.5" y="184.8">ACCESS</text>
<text x="157.6" y="183.6">CSR’S</text>
<text x="59.7" y="188.7">11*4</text>
<text x="90.6" y="188.7">*4</text>
<text x="18.4" y="197.7">*2</text>
<text x="104.8" y="196.4">150</text>
<text x="139.6" y="193.9">*3:</text>
<text x="147.3" y="196.4">SET</text>
<text x="147.9" y="193.9">652</text>
<text x="155.6" y="196.4">FOR</text>
<text x="156.1" y="193.9">PUT</text>
<text x="163.8" y="196.4">1</text>
<text x="164.4" y="193.9">IN</text>
<text x="168" y="196.4">DELAY</text>
<text x="170.6" y="193.9">F/T,</text>
<text x="180.4" y="196.4">TO</text>
<text x="180.9" y="193.9">AND</text>
<text x="186.6" y="196.4">ALIGN</text>
<text x="189.2" y="193.9">BOTH</text>
<text x="199" y="196.4">ADDRESS</text>
<text x="199.5" y="193.9">PIPE</text>
<text x="209.8" y="193.9">REG’S</text>
<text x="215.5" y="196.4">W/DATA</text>
<text x="23.6" y="200.3">*:NUMBERS</text>
<text x="44.3" y="200.3">IN</text>
<text x="50.5" y="200.3">PARENTHESIS</text>
<text x="75.2" y="200.3">ARE</text>
<text x="83.5" y="200.3">FOR</text>
<text x="91.8" y="200.3">RAW</text>
<text x="100" y="200.3">READS</text>
<text x="112.4" y="200.3">AND</text>
<text x="120.7" y="200.3">WRITES</text>
<text x="147.3" y="199">DURING</text>
<text x="161.8" y="199">LUT</text>
<text x="170" y="199">LOAD/READ</text>
</g>
<g font-size="1.3">
<text x="24.6" y="13.4">8</text>
<text x="56.8" y="13.4">7</text>
<text x="89.1" y="13.4">6</text>
<text x="121.3" y="13.4">5</text>
<text x="153.5" y="13.4">4</text>
<text x="185.7" y="13.4">3</text>
<text x="217.9" y="13.4">2</text>
<text x="250.1" y="13.4">1</text>
<text x="7.9" y="38.3">D</text>
<text x="267" y="38.3">D</text>
<text x="7.9" y="86.6">C</text>
<text x="267" y="86.6">C</text>
<text x="67.4" y="107.5">CT[5:0]</text>
<text x="62.3" y="114">OE</text>
<text x="215.6" y="109.1">A</text>
<text x="215.6" y="110.4">C</text>
<text x="215.6" y="111.7">C</text>
<text x="215.6" y="113">U</text>
<text x="50.7" y="119.1">FCLK20</text>
<text x="68.7" y="117.8">M.L.DATA</text>
<text x="130.6" y="119.4">A</text>
<text x="137" y="119.4">S</text>
<text x="144.8" y="117.8">EN</text>
<text x="215.6" y="114.2">M</text>
<text x="62.3" y="120.4">FCLK20</text>
<text x="85.5" y="123">OE</text>
<text x="130.6" y="120.7">C</text>
<text x="130.6" y="122">C</text>
<text x="130.6" y="123.3">U</text>
<text x="130.6" y="124.6">M</text>
<text x="137" y="120.7">H</text>
<text x="137" y="122">I</text>
<text x="137" y="123.3">F</text>
<text x="137" y="124.6">T</text>
<text x="7.9" y="134.9">B</text>
<text x="267" y="134.9">B</text>
<text x="40.4" y="143.6">FCLK20</text>
<text x="62.3" y="144.9">FCLK20</text>
<text x="58.4" y="177.1">MLD</text>
<text x="7.9" y="183.2">A</text>
<text x="267" y="183.2">A</text>
<text x="35.2" y="196.4">FCLK20</text>
<text x="220.7" y="202.8">Size Document</text>
<text x="220.7" y="199">Title</text>
<text x="226.3" y="200.8">ORM:DETAILED</text>
<text x="234.4" y="202.8">Number</text>
<text x="239.5" y="200.8">TIMING</text>
<text x="246.7" y="200.8">BLOCK</text>
<text x="252.8" y="200.8">DIAGRAM</text>
<text x="263.3" y="202.8">REV</text>
<text x="24.6" y="208">8</text>
<text x="56.8" y="208">7</text>
<text x="89.1" y="208">6</text>
<text x="121.3" y="208">5</text>
<text x="153.5" y="208">4</text>
<text x="185.7" y="208">3</text>
<text x="217.9" y="208">2</text>
<text x="220.7" y="206.6">Date:</text>
<text x="222.4" y="204.7">C</text>
<text x="231.9" y="206.6">June</text>
<text x="237" y="206.6">18,</text>
<text x="241.1" y="206.6">1990 Sheet</text>
<text x="250.1" y="208">1</text>
<text x="258.3" y="206.6">of</text>
</g>
</svg>
